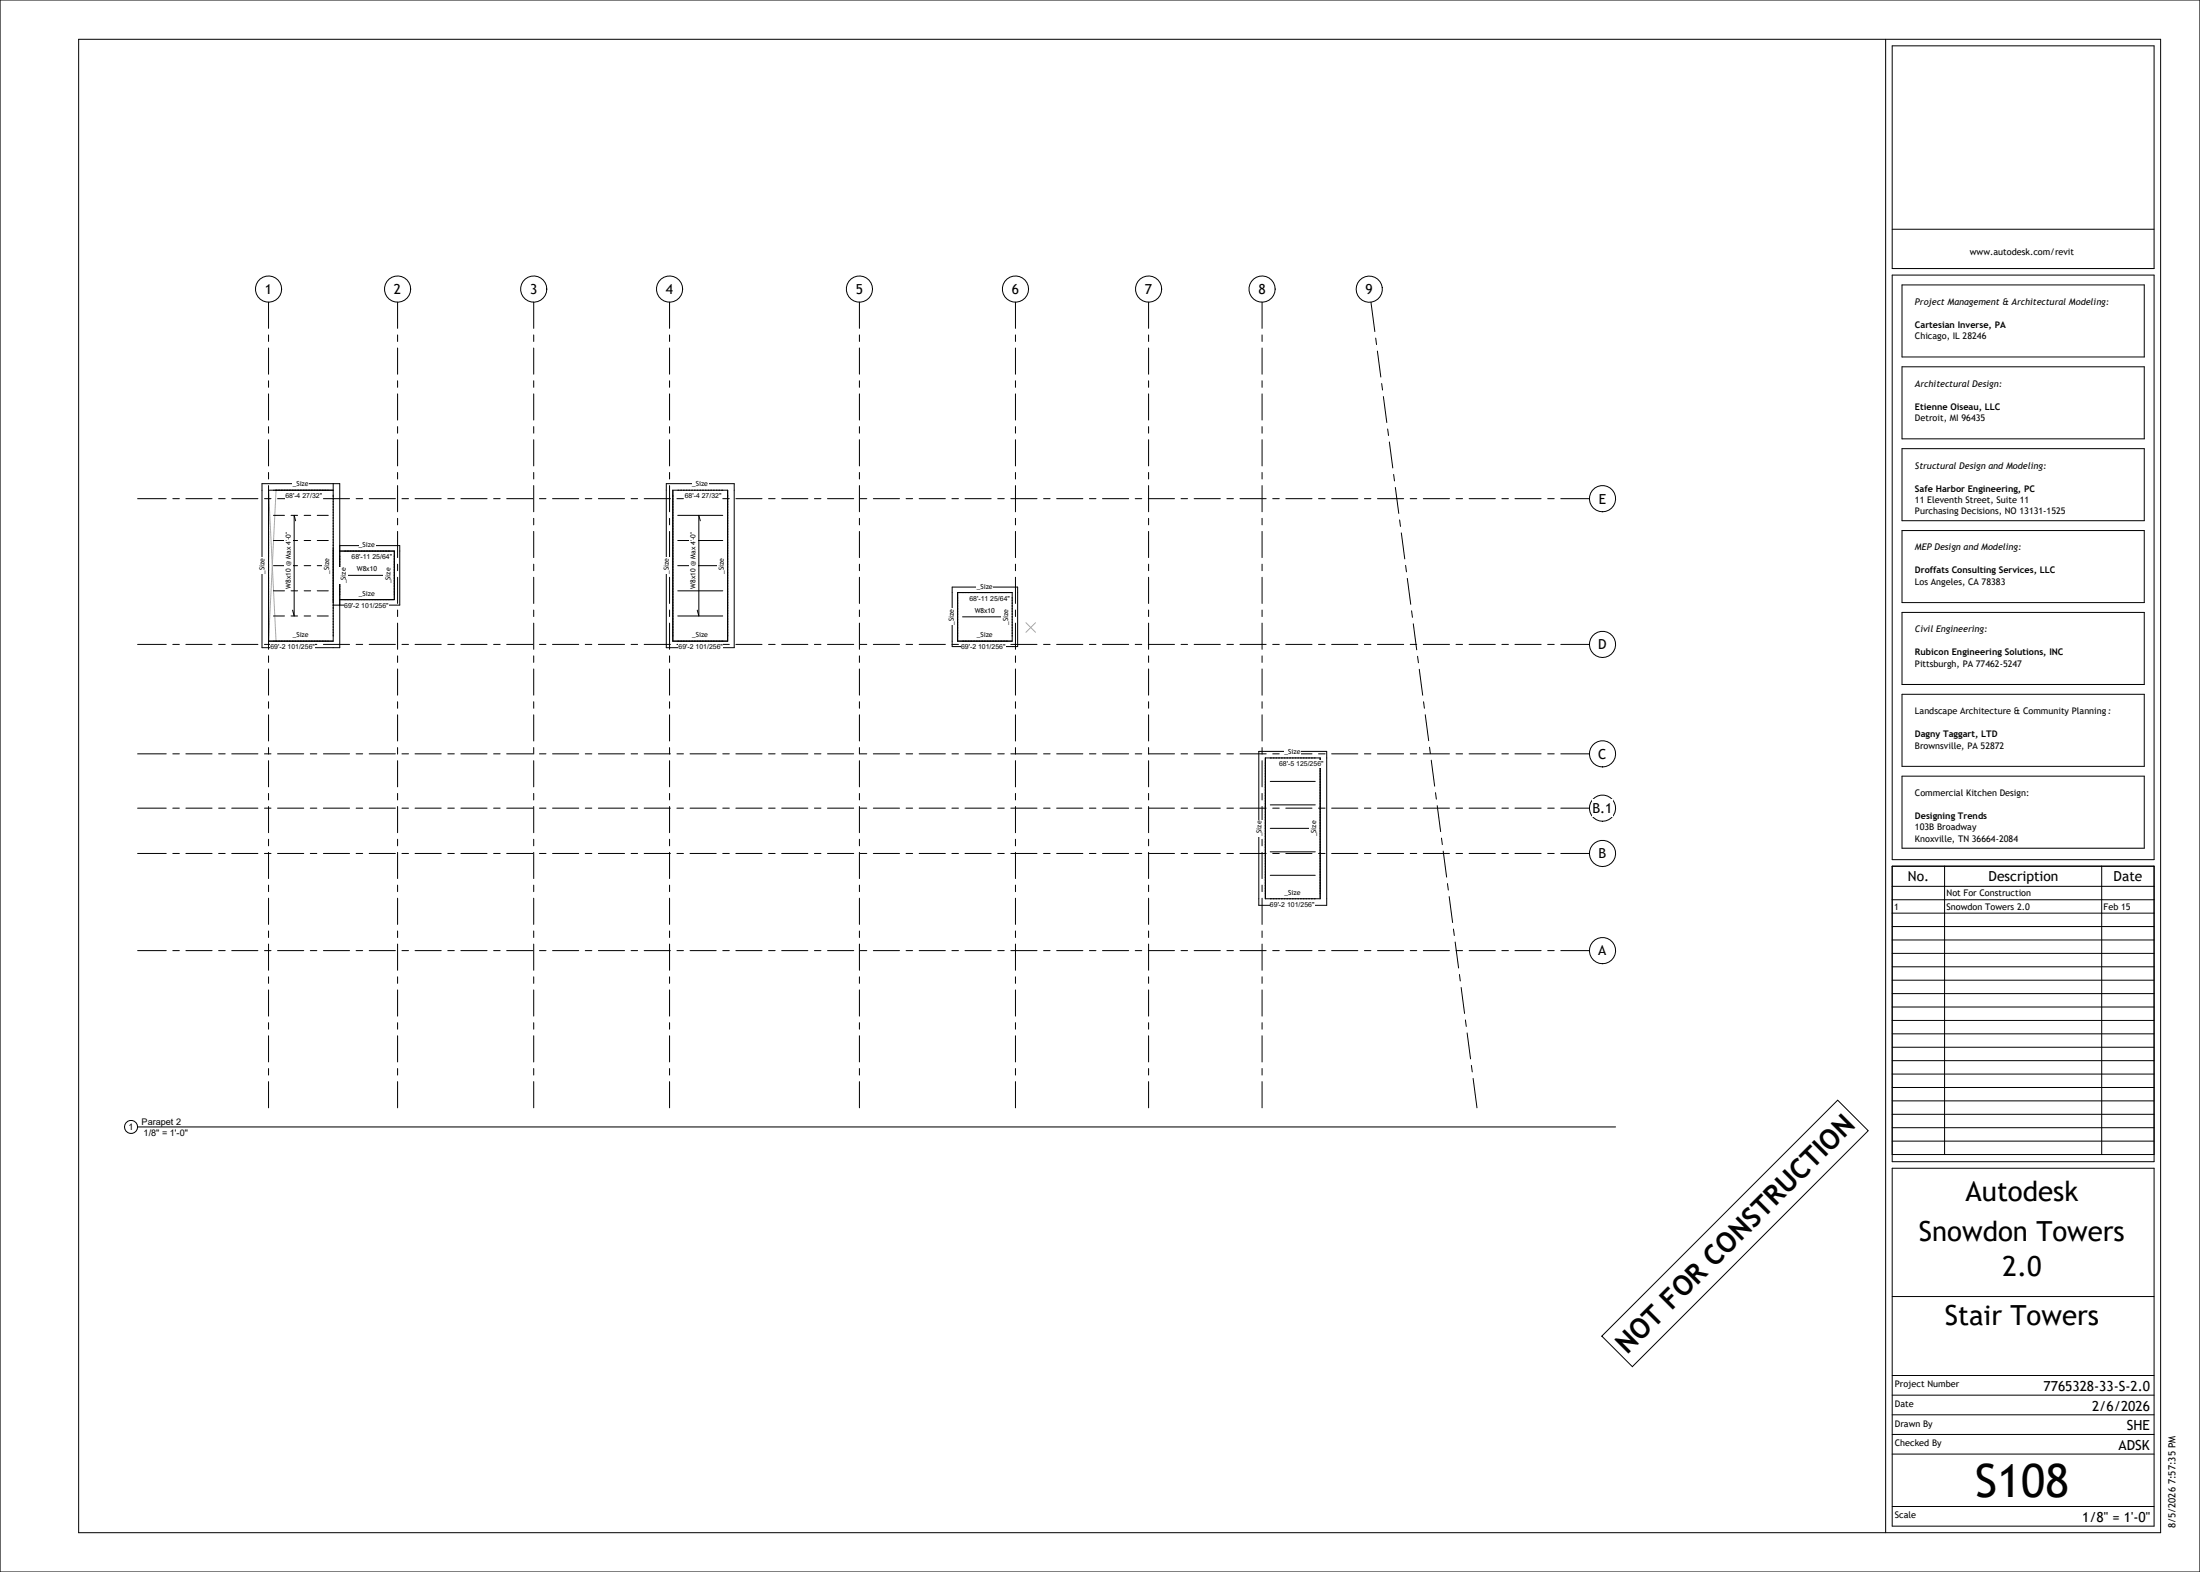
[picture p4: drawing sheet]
<svg xmlns="http://www.w3.org/2000/svg" width="1067mm" height="762mm" viewBox="0 0 1067 762" stroke-linecap="round" stroke-linejoin="round" font-family="sans-serif">
<g fill="none" stroke="#000" stroke-width=".48">
<path d="M127 234h38v80h-38zM162 234v77h-32v-73h32M323 234h33v80h-33zM326 238h27v73h-27zM133 250h5M141 250h3M147 250h4M154 250h5M329 250h21M133 262h5M133 274h5M141 262h3"/>
<path d="M141 274h3M147 262h4M147 274h4M154 262h5M154 274h5M165 264h29v29h-32M165 267h26v24h-26M167 279h22M329 262h21M329 274h21M133 286h5M133 299h5"/>
<path d="M141 286h3M141 299h3M147 286h4M147 299h4M154 286h5M154 299h5M329 286h21M329 299h21M462 285h32v28h-32zM464 287h27v24h-27zM467 299h21M610 364h33v75h-33z"/>
<path d="M614 367h26v69h-26zM616 379h22M616 390h22M616 413h22M616 402h22M616 424h22"/>
<circle cx="130" cy="140" r="6"/>
</g>
<path d="M130 238l4 73M134 238l-4 73M498 302l4 5M502 302l-4 5" fill="none" stroke="#aaa" stroke-width=".48"/>
<path d="M128 136h4v8h-4z" fill="#fff"/>
<g fill="none" stroke="#000" stroke-width=".48">
<path d="M130 146v13M130 162v4M130 169v12M130 185v3M130 191v13M130 207v3M130 213v13M130 229v3M130 235v13M130 251v3M130 258v12M130 273v4"/>
<path d="M130 280v13M130 296v3M130 302v13M130 318v3M130 324v13M130 340v3M130 346v13M130 362v4M130 369v12M130 385v3M130 391v13M130 407v3"/>
<path d="M130 413v13M130 429v3M130 435v13M130 451v3M130 458v12M130 473v4M130 480v13M130 496v3M130 502v13M130 518v3M130 524v13"/>
<circle cx="777" cy="242" r="6"/>
</g>
<path d="M775 238h4v8h-4z" fill="#fff"/>
<g fill="none" stroke="#000" stroke-width=".48">
<path d="M67 242h14M84 242h3M90 242h13M106 242h3M112 242h13M128 242h3M135 242h12M150 242h4M157 242h13M173 242h3M179 242h13M195 242h3"/>
<path d="M201 242h13M217 242h3M223 242h13M239 242h4M246 242h12M262 242h3M268 242h13M284 242h3M290 242h13M306 242h3M312 242h13M328 242h3"/>
<path d="M335 242h12M350 242h4M357 242h13M373 242h3M379 242h13M395 242h3M401 242h13M417 242h3M424 242h12M439 242h4M446 242h12M462 242h3"/>
<path d="M468 242h13M484 242h3M490 242h13M506 242h3M512 242h13M528 242h3M535 242h12M551 242h3M557 242h13M573 242h3M579 242h13M595 242h3"/>
<path d="M601 242h13M617 242h3M624 242h12M639 242h4M646 242h12M662 242h3M668 242h13M684 242h3M690 242h13M706 242h3M712 242h13M728 242h3"/>
<path d="M735 242h12M751 242h3M757 242h14"/>
<circle cx="777" cy="312" r="6"/>
</g>
<path d="M775 308h4v9h-4z" fill="#fff"/>
<g fill="none" stroke="#000" stroke-width=".48">
<path d="M67 312h14M84 312h3M90 312h13M106 312h3M112 312h13M128 312h3M135 312h12M150 312h4M157 312h13M173 312h3M179 312h13M195 312h3"/>
<path d="M201 312h13M217 312h3M223 312h13M239 312h4M246 312h12M262 312h3M268 312h13M284 312h3M290 312h13M306 312h3M312 312h13M328 312h3"/>
<path d="M335 312h12M350 312h4M357 312h13M373 312h3M379 312h13M395 312h3M401 312h13M417 312h3M424 312h12M439 312h4M446 312h12M462 312h3"/>
<path d="M468 312h13M484 312h3M490 312h13M506 312h3M512 312h13M528 312h3M535 312h12M551 312h3M557 312h13M573 312h3M579 312h13M595 312h3"/>
<path d="M601 312h13M617 312h3M624 312h12M639 312h4M646 312h12M662 312h3M668 312h13M684 312h3M690 312h13M706 312h3M712 312h13M728 312h3"/>
<path d="M735 312h12M751 312h3M757 312h14"/>
<circle cx="777" cy="365" r="6"/>
</g>
<path d="M775 361h4v9h-4z" fill="#fff"/>
<g fill="none" stroke="#000" stroke-width=".48">
<path d="M67 365h14M84 365h3M90 365h13M106 365h3M112 365h13M128 365h3M135 365h12M150 365h4M157 365h13M173 365h3M179 365h13M195 365h3"/>
<path d="M201 365h13M217 365h3M223 365h13M239 365h4M246 365h12M262 365h3M268 365h13M284 365h3M290 365h13M306 365h3M312 365h13M328 365h3"/>
<path d="M335 365h12M350 365h4M357 365h13M373 365h3M379 365h13M395 365h3M401 365h13M417 365h3M424 365h12M439 365h4M446 365h12M462 365h3"/>
<path d="M468 365h13M484 365h3M490 365h13M506 365h3M512 365h13M528 365h3M535 365h12M551 365h3M557 365h13M573 365h3M579 365h13M595 365h3"/>
<path d="M601 365h13M617 365h3M624 365h12M639 365h4M646 365h12M662 365h3M668 365h13M684 365h3M690 365h13M706 365h3M712 365h13M728 365h3"/>
<path d="M735 365h12M751 365h3M757 365h14"/>
<circle cx="777" cy="461" r="6"/>
</g>
<path d="M775 457h4v8h-4z" fill="#fff"/>
<g fill="none" stroke="#000" stroke-width=".48">
<path d="M67 461h14M84 461h3M90 461h13M106 461h3M112 461h13M128 461h3M135 461h12M150 461h4M157 461h13M173 461h3M179 461h13M195 461h3"/>
<path d="M201 461h13M217 461h3M223 461h13M239 461h4M246 461h12M262 461h3M268 461h13M284 461h3M290 461h13M306 461h3M312 461h13M328 461h3"/>
<path d="M335 461h12M350 461h4M357 461h13M373 461h3M379 461h13M395 461h3M401 461h13M417 461h3M424 461h12M439 461h4M446 461h12M462 461h3"/>
<path d="M468 461h13M484 461h3M490 461h13M506 461h3M512 461h13M528 461h3M535 461h12M551 461h3M557 461h13M573 461h3M579 461h13M595 461h3"/>
<path d="M601 461h13M617 461h3M624 461h12M639 461h4M646 461h12M662 461h3M668 461h13M684 461h3M690 461h13M706 461h3M712 461h13M728 461h3"/>
<path d="M735 461h12M751 461h3M757 461h14"/>
<circle cx="777" cy="414" r="6"/>
</g>
<path d="M775 410h4v8h-4z" fill="#fff"/>
<g fill="none" stroke="#000" stroke-width=".48">
<path d="M67 414h14M84 414h3M90 414h13M106 414h3M112 414h13M128 414h3M135 414h12M150 414h4M157 414h13M173 414h3M179 414h13M195 414h3"/>
<path d="M201 414h13M217 414h3M223 414h13M239 414h4M246 414h12M262 414h3M268 414h13M284 414h3M290 414h13M306 414h3M312 414h13M328 414h3"/>
<path d="M335 414h12M350 414h4M357 414h13M373 414h3M379 414h13M395 414h3M401 414h13M417 414h3M424 414h12M439 414h4M446 414h12M462 414h3"/>
<path d="M468 414h13M484 414h3M490 414h13M506 414h3M512 414h13M528 414h3M535 414h12M551 414h3M557 414h13M573 414h3M579 414h13M595 414h3"/>
<path d="M601 414h13M617 414h3M624 414h12M639 414h4M646 414h12M662 414h3M668 414h13M684 414h3M690 414h13M706 414h3M712 414h13M728 414h3"/>
<path d="M735 414h12M751 414h3M757 414h14"/>
<circle cx="325" cy="140" r="6"/>
</g>
<path d="M323 136h3v8h-3z" fill="#fff"/>
<g fill="none" stroke="#000" stroke-width=".48">
<path d="M325 146v13M325 162v4M325 169v12M325 185v3M325 191v13M325 207v3M325 213v13M325 229v3M325 235v13M325 251v3M325 258v12M325 273v4"/>
<path d="M325 280v13M325 296v3M325 302v13M325 318v3M325 324v13M325 340v3M325 346v13M325 362v4M325 369v12M325 385v3M325 391v13M325 407v3"/>
<path d="M325 413v13M325 429v3M325 435v13M325 451v3M325 458v12M325 473v4M325 480v13M325 496v3M325 502v13M325 518v3M325 524v13"/>
<circle cx="417" cy="140" r="6"/>
</g>
<path d="M415 136h3v8h-3z" fill="#fff"/>
<g fill="none" stroke="#000" stroke-width=".48">
<path d="M417 146v13M417 162v4M417 169v12M417 185v3M417 191v13M417 207v3M417 213v13M417 229v3M417 235v13M417 251v3M417 258v12M417 273v4"/>
<path d="M417 280v13M417 296v3M417 302v13M417 318v3M417 324v13M417 340v3M417 346v13M417 362v4M417 369v12M417 385v3M417 391v13M417 407v3"/>
<path d="M417 413v13M417 429v3M417 435v13M417 451v3M417 458v12M417 473v4M417 480v13M417 496v3M417 502v13M417 518v3M417 524v13"/>
<circle cx="492" cy="140" r="6"/>
</g>
<path d="M491 136h3v8h-3z" fill="#fff"/>
<g fill="none" stroke="#000" stroke-width=".48">
<path d="M492 146v13M492 162v4M492 169v12M492 185v3M492 191v13M492 207v3M492 213v13M492 229v3M492 235v13M492 251v3M492 258v12M492 273v4"/>
<path d="M492 280v13M492 296v3M492 302v13M492 318v3M492 324v13M492 340v3M492 346v13M492 362v4M492 369v12M492 385v3M492 391v13M492 407v3"/>
<path d="M492 413v13M492 429v3M492 435v13M492 451v3M492 458v12M492 473v4M492 480v13M492 496v3M492 502v13M492 518v3M492 524v13"/>
<circle cx="612" cy="140" r="6"/>
</g>
<path d="M610 136h4v8h-4z" fill="#fff"/>
<g fill="none" stroke="#000" stroke-width=".48">
<path d="M612 146v13M612 162v4M612 169v12M612 185v3M612 191v13M612 207v3M612 213v13M612 229v3M612 235v13M612 251v3M612 258v12M612 273v4"/>
<path d="M612 280v13M612 296v3M612 302v13M612 318v3M612 324v13M612 340v3M612 346v13M612 362v4M612 369v12M612 385v3M612 391v13M612 407v3"/>
<path d="M612 413v13M612 429v3M612 435v13M612 451v3M612 458v12M612 473v4M612 480v13M612 496v3M612 502v13M612 518v3M612 524v13"/>
<circle cx="664" cy="140" r="6"/>
</g>
<path d="M662 136h4v8h-4z" fill="#fff"/>
<g fill="none" stroke="#000" stroke-width=".48">
<path d="M665 146l2 15M667 164l1 3M668 170l2 13M670 186v3M671 192l2 13M673 208v3M674 214l1 13M676 230v3M677 236l1 13M679 252v3M680 258l1 13M682 274v3"/>
<path d="M682 280l2 13M685 296v3M685 302l2 13M687 318l1 3M688 324l2 13M690 340l1 3M691 346l2 13M693 362l1 3M694 368l2 13M696 384l1 3M697 391l2 12M699 406v3"/>
<path d="M700 413l2 12M702 428v3M703 435l1 12M705 450v3M706 457l1 12M708 472v4M709 479l1 12M711 494v4M711 501l2 12M714 516v4M714 523l2 14"/>
<circle cx="557" cy="140" r="6"/>
</g>
<path d="M555 136h4v8h-4z" fill="#fff"/>
<g fill="none" stroke="#000" stroke-width=".48">
<path d="M557 146v13M557 162v4M557 169v12M557 185v3M557 191v13M557 207v3M557 213v13M557 229v3M557 235v13M557 251v3M557 258v12M557 273v4"/>
<path d="M557 280v13M557 296v3M557 302v13M557 318v3M557 324v13M557 340v3M557 346v13M557 362v4M557 369v12M557 385v3M557 391v13M557 407v3"/>
<path d="M557 413v13M557 429v3M557 435v13M557 451v3M557 458v12M557 473v4M557 480v13M557 496v3M557 502v13M557 518v3M557 524v13"/>
<circle cx="193" cy="140" r="6"/>
</g>
<path d="M191 136h4v8h-4z" fill="#fff"/>
<g fill="none" stroke="#000" stroke-width=".48">
<path d="M193 146v13M193 162v4M193 169v12M193 185v3M193 191v13M193 207v3M193 213v13M193 229v3M193 235v13M193 251v3M193 258v12M193 273v4"/>
<path d="M193 280v13M193 296v3M193 302v13M193 318v3M193 324v13M193 340v3M193 346v13M193 362v4M193 369v12M193 385v3M193 391v13M193 407v3"/>
<path d="M193 413v13M193 429v3M193 435v13M193 451v3M193 458v12M193 473v4M193 480v13M193 496v3M193 502v13M193 518v3M193 524v13"/>
<circle cx="259" cy="140" r="6"/>
</g>
<path d="M257 136h4v8h-4z" fill="#fff"/>
<g fill="none" stroke="#000" stroke-width=".48">
<path d="M259 146v13M259 162v4M259 169v12M259 185v3M259 191v13M259 207v3M259 213v13M259 229v3M259 235v13M259 251v3M259 258v12M259 273v4"/>
<path d="M259 280v13M259 296v3M259 302v13M259 318v3M259 324v13M259 340v3M259 346v13M259 362v4M259 369v12M259 385v3M259 391v13M259 407v3"/>
<path d="M259 413v13M259 429v3M259 435v13M259 451v3M259 458v12M259 473v4M259 480v13M259 496v3M259 502v13M259 518v3M259 524v13"/>
<circle cx="777" cy="392" r="6"/>
</g>
<path d="M772 388h10v8h-10z" fill="#fff"/>
<g fill="none" stroke="#000" stroke-width=".48">
<path d="M67 392h14M84 392h3M90 392h13M106 392h3M112 392h13M128 392h3M135 392h12M150 392h4M157 392h13M173 392h3M179 392h13M195 392h3"/>
<path d="M201 392h13M217 392h3M223 392h13M239 392h4M246 392h12M262 392h3M268 392h13M284 392h3M290 392h13M306 392h3M312 392h13M328 392h3"/>
<path d="M335 392h12M350 392h4M357 392h13M373 392h3M379 392h13M395 392h3M401 392h13M417 392h3M424 392h12M439 392h4M446 392h12M462 392h3"/>
<path d="M468 392h13M484 392h3M490 392h13M506 392h3M512 392h13M528 392h3M535 392h12M551 392h3M557 392h13M573 392h3M579 392h13M595 392h3"/>
<path d="M601 392h13M617 392h3M624 392h12M639 392h4M646 392h12M662 392h3M668 392h13M684 392h3M690 392h13M706 392h3M712 392h13M728 392h3"/>
<path d="M735 392h12M751 392h3M757 392h14"/>
</g>
<g fill="#fff">
<path d="M125 270h4v8h-4z"/>
<path d="M142 232h8v5h-8z"/>
<path d="M138 238h18v4h-18z"/>
<path d="M156 270h5v8h-5z"/>
<path d="M142 306h8v4h-8z"/>
<path d="M131 312h22v3h-22z"/>
<path d="M321 270h4v8h-4z"/>
<path d="M336 232h8v5h-8z"/>
<path d="M332 238h18v4h-18z"/>
<path d="M348 270h4v8h-4z"/>
<path d="M336 306h8v4h-8z"/>
<path d="M329 312h22v3h-22z"/>
<path d="M608 398h5v7h-5z"/>
<path d="M623 362h8v4h-8z"/>
<path d="M620 368h22v4h-22z"/>
<path d="M635 398h4v7h-4z"/>
<path d="M623 430h8v5h-8z"/>
<path d="M616 436h21v4h-21z"/>
<path d="M474 306h8v4h-8z"/>
<path d="M466 312h22v3h-22z"/>
<path d="M459 295h4v8h-4z"/>
<path d="M474 282h8v4h-8z"/>
<path d="M470 288h20v4h-20z"/>
<path d="M164 275h5v8h-5z"/>
<path d="M174 262h8v4h-8z"/>
<path d="M170 268h20v4h-20z"/>
<path d="M186 275h4v8h-4z"/>
<path d="M174 285h8v5h-8z"/>
<path d="M167 291h21v4h-21z"/>
<path d="M486 295h4v8h-4z"/>
</g>
<path d="M143 252v-2v49l-1-3" fill="none" stroke="#000" stroke-width=".48"/>
<path d="M138 257h4v28h-4z" fill="#fff"/>
<path d="M340 252l-1-2v49l-1-3" fill="none" stroke="#000" stroke-width=".48"/>
<g fill="#fff">
<path d="M334 257h4v28h-4z"/>
<path d="M473 294h10v4h-10z"/>
<path d="M173 274h10v4h-10z"/>
</g>
<g fill="none" stroke="#000" stroke-width=".48">
<path d="M0 0h1067v762h-1067zM38 19h1010v724h-1010zM914 19v724M918 22h127v108h-127zM918 111h127M918 133h127v284h-127zM922 138h118v35h-118zM922 178h118v35h-118zM922 217h118v35h-118zM922 257h118v35h-118zM922 297h118v35h-118zM922 337h118v34h-118z"/>
<path d="M922 376h118v35h-118zM918 420h127v143h-127zM918 566h127v174h-127zM918 628h127M918 676h127M918 667h127M918 695h127M918 686h127M918 705h127M918 730h127"/>
</g>
<g fill="#fff">
<path d="M955 119h51v6h-51z"/>
<path d="M919 732h10v5h-10z"/>
<path d="M919 678h9v5h-9z"/>
<path d="M919 687h18v6h-18z"/>
<path d="M919 697h23v5h-23z"/>
<path d="M919 668h31v6h-31z"/>
<path d="M929 143h94v6h-94z"/>
<path d="M929 155h44v5h-44z"/>
<path d="M929 160h35v6h-35z"/>
<path d="M929 183h42v6h-42z"/>
<path d="M929 194h42v6h-42z"/>
<path d="M929 200h34v5h-34z"/>
<path d="M929 223h64v5h-64z"/>
<path d="M929 234h60v5h-60z"/>
<path d="M929 239h56v6h-56z"/>
<path d="M929 245h73v6h-73z"/>
<path d="M929 262h52v6h-52z"/>
<path d="M929 274h68v5h-68z"/>
<path d="M929 279h44v6h-44z"/>
<path d="M929 302h35v6h-35z"/>
<path d="M929 313h72v6h-72z"/>
<path d="M929 319h52v5h-52z"/>
<path d="M929 342h93v5h-93z"/>
<path d="M1022 342h2v5h-2z"/>
<path d="M929 353h40v6h-40z"/>
<path d="M929 359h43v5h-43z"/>
<path d="M929 382h56v5h-56z"/>
<path d="M929 393h35v5h-35z"/>
<path d="M929 398h30v6h-30z"/>
<path d="M929 404h50v5h-50z"/>
<path d="M1050 696h6v45h-6z"/>
</g>
<g fill="none" stroke="#000" stroke-width=".48">
<path d="M67 546h716M777 648l114-115 15 15-114 114z"/>
<circle cx="64" cy="546" r="3"/>
</g>
<path d="M891 536l12 12-111 112-12-12z" fill="#fff"/>
<g fill="none" stroke="#000" stroke-width=".48">
<path d="M918 420h127v140h-127zM943 420v140M1019 420v140M918 436h127M918 430h127M918 456h127M918 449h127M918 443h127M918 475h127M918 469h127M918 462h127M918 495h127"/>
<path d="M918 488h127M918 482h127M918 514h127M918 508h127M918 501h127M918 534h127M918 527h127M918 521h127M918 553h127M918 547h127M918 540h127"/>
</g>
<text font-size="22.2" x="958" y="726">S108</text>
<g font-size="13.4">
<text x="953" y="582">Autodesk</text>
<text x="931" y="602">Snowdon Towers</text>
<text x="971" y="619">2.0</text>
<text x="943" y="642">Stair Towers</text>
<text x="789" y="657" transform="rotate(-45 789 657)">NOT FOR CONSTRUCTION</text>
</g>
<g font-size="6.7">
<text x="128" y="142">1</text>
<text x="191" y="142">2</text>
<text x="257" y="142">3</text>
<text x="323" y="142">4</text>
<text x="415" y="142">5</text>
<text x="491" y="142">6</text>
<text x="555" y="142">7</text>
<text x="610" y="142">8</text>
<text x="662" y="143">9</text>
<text x="775" y="244">E</text>
<text x="775" y="315">D</text>
<text x="775" y="368">C</text>
<text x="772" y="394">B.1</text>
<text x="775" y="416">B</text>
<text x="925" y="427">No.</text>
<text x="964" y="427">Description</text>
<text x="1025" y="427">Date</text>
<text x="775" y="463">A</text>
<text x="991" y="674">7765328-33-S-2.0</text>
<text x="1015" y="684">2/6/2026</text>
<text x="1031" y="693">SHE</text>
<text x="1027" y="703">ADSK</text>
<text x="1010" y="738">1/8&quot; = 1'-0&quot;</text>
</g>
<text font-size="4.8" x="1055" y="741" transform="rotate(-90 1055 741)">8/5/2026 7:57:35 PM</text>
<g font-size="4.4">
<text x="955" y="123">www.autodesk.com/revit</text>
<text x="929" y="148">Project Management &amp; Architectural Modeling:</text>
<text x="929" y="159">Cartesian Inverse, PA</text>
<text x="929" y="164">Chicago, IL 28246</text>
<text x="929" y="187">Architectural Design:</text>
<text x="929" y="199">Etienne Oiseau, LLC</text>
<text x="929" y="204">Detroit, MI 96435</text>
<text x="929" y="227">Structural Design and Modeling:</text>
<text x="929" y="238">Safe Harbor Engineering, PC</text>
<text x="929" y="244">11 Eleventh Street, Suite 11</text>
<text x="929" y="249">Purchasing Decisions, NO 13131-1525</text>
<text x="929" y="267">MEP Design and Modeling:</text>
<text x="929" y="278">Droffats Consulting Services, LLC</text>
<text x="929" y="283">Los Angeles, CA 78383</text>
<text x="929" y="307">Civil Engineering:</text>
<text x="929" y="318">Rubicon Engineering Solutions, INC</text>
<text x="929" y="323">Pittsburgh, PA 77462-5247</text>
<text x="929" y="346">Landscape Architecture &amp; Community Planning</text>
<text x="1022" y="346">:</text>
<text x="929" y="357">Dagny Taggart, LTD</text>
<text x="929" y="363">Brownsville, PA 52872</text>
<text x="929" y="386">Commercial Kitchen Design:</text>
<text x="929" y="397">Designing Trends</text>
<text x="929" y="403">103B Broadway</text>
<text x="929" y="408">Knoxville, TN 36664-2084</text>
<text x="944" y="434">Not For Construction</text>
<text x="919" y="441">1</text>
<text x="944" y="441">Snowdon Towers 2.0</text>
<text x="1020" y="441">Feb 15</text>
<text x="69" y="545">Parapet 2</text>
<text x="62" y="548">1</text>
<text x="70" y="551">1/8&quot; = 1'-0&quot;</text>
<text x="919" y="672">Project Number</text>
<text x="919" y="682">Date</text>
<text x="919" y="691">Drawn By</text>
<text x="919" y="701">Checked By</text>
<text x="919" y="736">Scale</text>
</g>
<g font-size="3.4">
<text x="142" y="236">_Size</text>
<text x="336" y="236">_Size</text>
<text x="138" y="242">68'-4 27/32&quot;</text>
<text x="332" y="242">68'-4 27/32&quot;</text>
<text x="174" y="265">_Size</text>
<text x="170" y="271">68'-11 25/64&quot;</text>
<text x="128" y="278" transform="rotate(-90 128 278)">_Size</text>
<text x="160" y="278" transform="rotate(-90 160 278)">_Size</text>
<text x="173" y="277">W8x10</text>
<text x="324" y="278" transform="rotate(-90 324 278)">_Size</text>
<text x="351" y="278" transform="rotate(-90 351 278)">_Size</text>
<text x="141" y="285" transform="rotate(-90 141 285)">W8x10 @ Max 4'-0&quot;</text>
<text x="168" y="283" transform="rotate(-90 168 283)">_Size</text>
<text x="189" y="283" transform="rotate(-90 189 283)">_Size</text>
<text x="337" y="285" transform="rotate(-90 337 285)">W8x10 @ Max 4'-0&quot;</text>
<text x="474" y="285">_Size</text>
<text x="174" y="289">_Size</text>
<text x="470" y="291">68'-11 25/64&quot;</text>
<text x="167" y="295">69'-2 101/256&quot;</text>
<text x="473" y="297">W8x10</text>
<text x="463" y="303" transform="rotate(-90 463 303)">_Size</text>
<text x="489" y="303" transform="rotate(-90 489 303)">_Size</text>
<text x="142" y="309">_Size</text>
<text x="336" y="309">_Size</text>
<text x="474" y="309">_Size</text>
<text x="131" y="315">69'-2 101/256&quot;</text>
<text x="329" y="315">69'-2 101/256&quot;</text>
<text x="466" y="315">69'-2 101/256&quot;</text>
<text x="623" y="366">_Size</text>
<text x="620" y="371">68'-5 125/256&quot;</text>
<text x="612" y="405" transform="rotate(-90 612 405)">_Size</text>
<text x="638" y="405" transform="rotate(-90 638 405)">_Size</text>
<text x="623" y="434">_Size</text>
<text x="616" y="440">69'-2 101/256&quot;</text>
</g>
</svg>
